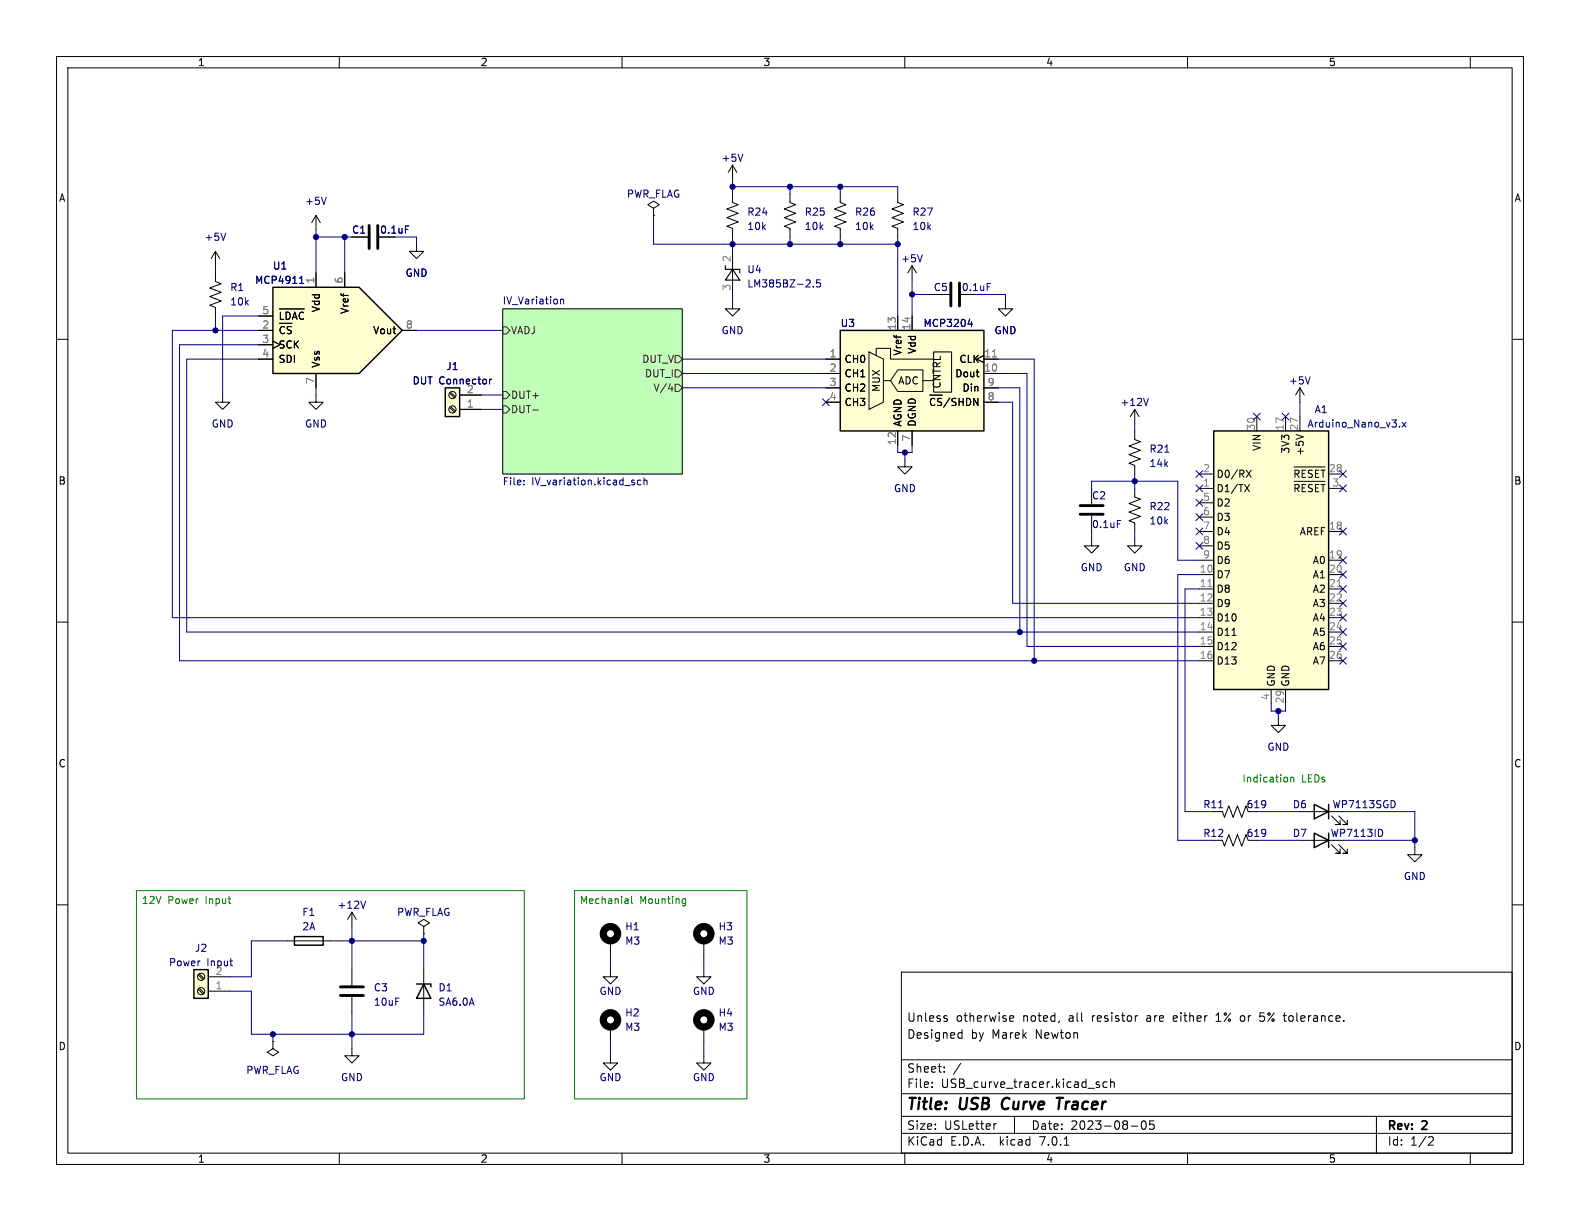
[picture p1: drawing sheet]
<svg xmlns="http://www.w3.org/2000/svg" width="279mm" height="216mm" viewBox="0 0 279 216" stroke-linecap="round" stroke-linejoin="round" font-family="sans-serif">
<g fill="none" stroke="#000" stroke-width=".18">
<path d="M10 10h259.4v195.9h-259.4zM12 12h255.4v191.9h-255.4zM60 10v2M110 10v2M160 10v2M210 10v2M260 10v2M55.9 38.1l-.8 1.3M55.9 38.1v2.5M55.9 38.1l.7 1.3M10 60h2M38.1 48.3v1.5l1 .4-2 .7 2 .8-2 .8 2 .7-2 .8 1 .4v1.5"/>
<path d="M88.9 54.6h31.7v29.2h-31.7zM267.4 60h2M10 110h2M267.4 110h2M10 160h2M267.4 160h2M62.2 171.5v2.7M62.2 176.3v2.8M74.9 171.5v7.6M159.4 171.9h108v32h-108zM167.3 179.6l.2 .1M178.6 179.7l.4-.1 .3 .4-.8 .1"/>
<path d="M200.8 179.6v1M201.2 179.6l-.3 .1-.1 .2M159.4 197.4h108M159.4 193.4h108M159.4 187.4h108M164.8 192.2v.1M164.8 191.4v.1M167 189.5v.1M167 188.7v.1M167.3 180.1l.2 .2-.2 .3M169.7 182.6l.4 .1M170.1 182.1v1.5"/>
<path d="M170.1 183.5l-.4 .1M176.2 198.7l-.3 .1M178.6 180.5h.6M179.4 197.4v3M187.3 180.5l-.1 .3M193.9 191.7l.5 .2 .1 .2-.2 .2-.5-.1M193.9 191.4h.5M195.8 191.4l-.5-.1-.3 .3v.4l.2 .2h.6M196.4 191.4l.2-.1 .4 .1v.9M196.4 190.8v1.5M200 199.1h1.2M202 198.3l.2-.1a.81 .81 0 0 1 .6 .6 .81 .81 0 0 1-.3 .8l-.2 .1a.81 .81 0 0 1-.6-.6 .81 .81 0 0 1 .3-.8z"/>
<path d="M204 198.2h-.7v.7l.2-.1h.5l.1 .3-.1 .5-.2 .1-.5-.1M237.6 180.5v.1M243.4 197.4v6.5M60 203.9v2M110 203.9v2M159.4 200.4h108M160 203.9v2M188.2 202.5h.8M210 203.9v2M252.8 201l.5 .1 .2 .3-1 1.1h1M260 203.9v2"/>
</g>
<path d="M177.3 194.6l-.1 .7v.3M186.9 194.1h1.1M187.4 194.1l-.2 2" fill="none" stroke="#000" stroke-width=".4"/>
<path d="M88.9 54.6h31.7v29.2h-31.7z" fill="#c0ffb8" stroke="#c0ffb8" stroke-width=".18"/>
<path d="M88.9 57.8h.6l.7 .6-.7 .7h-.6zM88.9 71.8h.6l.7 .6-.7 .6h-.6zM88.9 69.2h.6l.7 .7-.7 .6h-.6zM94.2 72.5h1M118.2 68.7h.8M118.8 68.3v.9M119.4 65.4h.6l.6 .6-.6 .7h-.6zM119.4 62.9h.6l.6 .6-.6 .6h-.6zM119.4 67.9h.6l.6 .7-.6 .6h-.6z" fill="none" stroke="#800000" stroke-width=".18"/>
<path d="M99.1 52.9v.8M99.1 53l.2-.1 .3 .1 .1 .7M92.6 85.6v.1M92.6 84.9v.2M113.3 84.9h-.3l-.3 .2 .1 .6h.5M113.9 85l.2-.1h.3v.8M113.9 84.5v1.2" fill="none" stroke="#000080" stroke-width=".18"/>
<path d="M60.2 176h4.1M60.2 174.5h4.1" fill="none" stroke="#000" stroke-width=".51"/>
<path d="M57.7 34.9l-.4 1.2" fill="none" stroke="#000084" stroke-width=".18"/>
<path d="M73.7 174h2.5v.5M74.9 174l1.3 2.5h-2.5z" fill="none" stroke="#000" stroke-width=".25"/>
<path d="M48.3 50.8h15.2l7.6 7.6-7.6 7.6h-15.2z" fill="#fffed0"/>
<path d="M48.3 50.8h15.2l7.6 7.6-7.6 7.6h-15.2zM148.6 58.4h25.4v17.8h-25.4zM78.7 68.6h2.6v5.1h-2.6zM214.6 76.2h20.3v45.7h-20.3zM232.4 142.2l2.5 1.3-2.5 1.3zM232.4 147.3l2.5 1.3-2.5 1.3zM234.9 142.2v2.6M234.9 147.3v2.6M34.3 171.5h2.5v5h-2.5zM52.1 165.6h5v1.5h-5z" fill="none" stroke="#000" stroke-width=".25"/>
<g fill="none" stroke="#000" stroke-width=".18">
<path d="M115.6 36.8l1-.6-1-.6-1 .6 1 .6v1.3M115.6 38.1h.1M129.5 34.3v1.5l1.1 .4-2.1 .8 2.1 .7-2.1 .8 2.1 .7-2.1 .8 1 .4v1.5M129.5 29.2v2.6M129.5 29.2l-.7 1.3M129.5 29.2l.8 1.3M139.7 34.3v1.5l1 .4-2 .8 2 .7-2 .8 2 .7-2 .8 1 .4v1.5M148.6 34.3v1.5l1 .4-2 .8 2 .7-2 .8 2 .7-2 .8 1 .4v1.5M158.7 34.3v1.5l1.1 .4-2.1 .8 2.1 .7-2.1 .8 2.1 .7-2.1 .8 1 .4v1.5M38.1 44.5l-.8 1.2M38.1 44.5v2.5M38.1 44.5l.8 1.2"/>
<path d="M45.7 58.4h2.6M45.7 55.9h2.6M49.4 54.6h4.4M49.6 55.2v1.3M51.3 55.5l-.2-.2-.5-.1v1.3M51.7 56.5l.4-1.3 .4 1.3M53.7 55.3l-.4-.1-.3 .3M55.9 48.3v2.5M61 48.3v2.5M62.2 41.9h2.8M71.1 58.4h2.6M73.7 43.2v1.3h-1.3l1.3 1.2 1.2-1.2h-1.2"/>
<path d="M129.5 53.3v1.3h-1.2l1.2 1.3 1.3-1.3h-1.3M129.5 44.5v7.6M158.7 55.9v2.5M161.3 47v2.5M161.3 55.9v2.5M161.3 47l-.8 1.3M161.3 47l.8 1.3M165.1 52.1h2.8M177.8 53.3v1.3h-1.3l1.3 1.3 1.3-1.3h-1.3M39.4 69.9v1.2h-1.3l1.3 1.3 1.2-1.3h-1.2M45.7 61h2.6M45.7 63.5h2.6"/>
<path d="M48.3 60.3l1.2 .7-1.2 .6M55.9 69.9v1.2h-1.3l1.3 1.3 1.2-1.3h-1.2M55.9 66v2.6M79.5 69.5l.9 .9M79.5 72.1l.9 .8M79.7 69.3l.8 .9M79.7 71.9l.8 .8M81.3 69.9h3.8M81.3 72.4h3.8M146 63.5h2.6M146 66h2.6M146 68.6h2.6"/>
<path d="M146 71.1h2.6M153.7 62.2l2.5 1.3v7.6l-2.5 1.3zM154.9 62.9v-1.3h2.6v1.9h7.6M156.2 67.3h1.3M158.7 65.4h4.5v3.8h-4.5l-1.2-1.9zM158.7 76.2v2.5M161.3 76.2v2.5M163.2 67.3h1.9M164.4 69.9h2.2M165.1 62.2h3.2v7.1h-3.2zM165.3 70.6l-.4-.2-.3 .3M166.5 70.5l-.5-.1-.2 .3"/>
<path d="M168 70.4l-1.1 1.6M169.1 70.5l-.5-.1-.3 .3M169.6 70.4v1.3M170.3 70.4v1.3M171.6 70.7l-.2-.2-.5-.1v1.3M172.9 70.4v1.3l-.7-1.3v1.3M174 62.9l-1.3 .6 1.3 .6M174 63.5h2.5M174 66h2.5M174 68.6h2.5M174 71.1h2.5M200.7 76.2v1.5l1 .4-2.1 .8 2.1 .7-2.1 .8 2.1 .8-2.1 .7 1.1 .4v1.5"/>
<path d="M200.7 72.4v2.5M200.7 72.4l-.8 1.3M200.7 72.4l.7 1.3M222.2 73.7v2.5M227.3 73.7v2.5M229.2 76.8l1.3 .5M229.9 68.6v2.5M229.9 73.7v2.5M229.9 68.6l-.8 1.3M229.9 68.6l.7 1.3M160 81.3v1.3h-1.3l1.3 1.2 1.3-1.2h-1.3M193 95.3v1.2h1.3l-1.3 1.3-1.2-1.3h1.2"/>
<path d="M193 86.4v2.8M193 91.2v2.8M200.7 86.4v1.5l1 .4-2.1 .7 2.1 .8-2.1 .8 2.1 .7-2.1 .8 1.1 .4v1.5M200.7 95.3v1.2h1.2l-1.2 1.3-1.3-1.3h1.3M212.1 86.4h2.5M212.1 94h2.5M212.1 99.1h2.5M212.1 83.8h2.5M212.1 88.9h2.5M212.1 91.4h2.5M212.1 96.5h2.5M220.1 85.7l.8 1.2"/>
<path d="M220.4 83.1l.8 1.3M220.9 85.7l-.8 1.2M221.2 83.1l-.8 1.3M228.8 82.6h5.5M228.8 85.1h5.5M229 85.7v1.2M229.7 83.4l-.2-.3h-.5v1.3M230.3 85.7v1.2M230.9 83.1h-.6v1.3M232.1 83.2l-.5-.1-.2 .3M232.6 85.7v1.2M233.2 83.1h-.6v1.3"/>
<path d="M233.6 83.1h.7M234 83.1v1.3M234 85.7v1.2M234.9 86.4h2.6M234.9 94h2.6M234.9 99.1h2.6M234.9 83.8h2.6M212.1 101.6h2.5M212.1 104.1h2.5M212.1 106.7h2.5M212.1 109.2h2.5M212.1 111.8h2.5"/>
<path d="M212.1 114.3h2.5M212.1 116.8h2.5M234.9 101.6h2.6M234.9 104.1h2.6M234.9 106.7h2.6M234.9 109.2h2.6M234.9 111.8h2.6M234.9 114.3h2.6M234.9 116.8h2.6M224.8 121.9v2.6M226.1 127v1.3h-1.3l1.3 1.2 1.2-1.2h-1.2M227.3 121.9v2.6"/>
<path d="M216.2 148.6l.3 1 .8-2 .8 2 .7-2 .8 2 .7-2 .4 1M216.2 143.5l.3 1 .8-2 .8 2 .7-2 .8 2 .7-2 .4 1M229.9 143.5h7.6M229.9 148.6h5M235.5 144.3l1.5 1.5h-.8h.8v-.8M235.5 149.4l1.5 1.5h-.8h.8v-.8M236.7 144.3l1.6 1.5h-.8h.8v-.8M236.7 149.4l1.6 1.5h-.8h.8v-.8M250.2 149.9v1.2h1.3l-1.3 1.3-1.3-1.3h1.3M35.1 172.4l.8 .8M35.1 174.9l.8 .9M35.2 172.2l.9 .9"/>
<path d="M35.2 174.8l.9 .8M36.8 175.3h3.8M36.8 172.7h3.8M50.8 166.4h7.6M62.2 161.3l-.7 1.3M62.2 161.3v2.5M62.2 161.3l.8 1.3M74.9 163.8l1-.6-1-.6-1 .6 1 .6v1.3M74.9 165.1h.1M107.9 171.5v1.2h1.3l-1.3 1.3-1.2-1.3h1.2M107.9 166.4v2.5M124.5 171.5v1.2h1.2l-1.2 1.3-1.3-1.3h1.3"/>
<path d="M124.5 166.4v2.5M48.3 184.2v1.2l1 .7-1 .6-1.1-.6 1.1-.7M48.3 184.2h.1M62.2 185.4v1.3h1.3l-1.3 1.3-1.2-1.3h1.2M107.9 186.7v1.3h1.3l-1.3 1.2-1.2-1.2h1.2M107.9 181.6v2.6M124.5 186.7v1.3h1.2l-1.2 1.2-1.3-1.2h1.3M124.5 181.6v2.6"/>
<circle cx="80" cy="72.4" r=".63"/>
<circle cx="80" cy="69.8" r=".63"/>
<circle cx="35.6" cy="175.3" r=".63"/>
<circle cx="35.6" cy="172.7" r=".63"/>
</g>
<g fill="none" stroke="#000084" stroke-width=".18">
<path d="M71.7 40h.6M131.4 27.3l-.5 1.2M39.9 41.2l-.4 1.3M53 50.1h.7M53.1 49.2l.2-.4v1.3M143.8 50.6v.2M145 49.5h-.6v.6l.1-.1h.5l.1 .2-.1 .4-.1 .2-.5-.2M163.1 45l-.4 1.3M171.2 57.3h.8M171.8 56.9v.8M174.6 50.1h.6M86.6 67.1v.8"/>
<path d="M86.9 67.1l-.3 .2M145.4 70.5l1.3 1.2M146.7 70.5l-1.3 1.2M203.1 70.4l-.4 1.3M221.6 73.1l1.3 1.2M222.9 73.1l-1.3 1.2M226.7 73.1l1.2 1.2M227.9 73.1l-1.2 1.2M231.7 66.6l-.4 1.3M247.5 75.4v.1M248 74.7l.6 .8M248.6 74.7l-.6 .8"/>
<path d="M197.6 92h.6M211.5 90.8l1.2 1.2M211.5 83.2l1.2 1.2M211.5 88.3l1.2 1.2M211.5 93.4l1.2 1.2M211.5 85.8l1.2 1.2M211.5 95.9l1.2 1.2M212.7 90.8l-1.2 1.2M212.7 83.2l-1.2 1.2M212.7 88.3l-1.2 1.2M212.7 93.4l-1.2 1.2M212.7 85.8l-1.2 1.2"/>
<path d="M212.7 95.9l-1.2 1.2M236.9 83.2l1.2 1.2M236.9 93.4l1.2 1.2M236.9 98.5l1.2 1.2M236.9 85.8l1.2 1.2M238.1 83.2l-1.2 1.2M238.1 93.4l-1.2 1.2M238.1 98.5l-1.2 1.2M238.1 85.8l-1.2 1.2M236.9 116.2l1.2 1.2M236.9 113.7l1.2 1.2M236.9 111.2l1.2 1.2"/>
<path d="M236.9 108.6l1.2 1.2M236.9 106.1l1.2 1.2M236.9 101l1.2 1.2M236.9 103.5l1.2 1.2M238.1 116.2l-1.2 1.2M238.1 113.7l-1.2 1.2M238.1 111.2l-1.2 1.2M238.1 108.6l-1.2 1.2M238.1 106.1l-1.2 1.2M238.1 101l-1.2 1.2M238.1 103.5l-1.2 1.2M64.6 159.3l-.4 1.3"/>
<path d="M244.3 146.7l.2 .5-.2 .6M40.6 169.9h.5M41 170.8h.1"/>
</g>
<path d="M65.3 39.9v4M66.8 39.9v4M168.1 50v4.1M169.7 50v4.1M191 90.9h4.1M191 89.4h4.1" fill="none" stroke="#000" stroke-width=".51"/>
<g fill="#fffed0" stroke="#fffed0" stroke-width=".18">
<path d="M214.6 76.2h20.3v45.7h-20.3z"/>
<path d="M148.6 58.4h25.4v17.8h-25.4z"/>
<path d="M34.3 171.5h2.5v5h-2.5z"/>
<path d="M78.7 68.6h2.6v5.1h-2.6z"/>
</g>
<path d="M175.5 63.1h.7M213.6 103.7h.7M236.5 103.7h.7" fill="none" stroke="#808080" stroke-width=".18"/>
<g fill="none" stroke="#000" stroke-width="1.3">
<circle cx="107.9" cy="165.1" r="1.27"/>
<circle cx="124.5" cy="165.1" r="1.27"/>
<circle cx="107.9" cy="180.3" r="1.27"/>
<circle cx="124.5" cy="180.3" r="1.27"/>
</g>
<path d="M128.3 47v.6h2.5v.7M129.5 47.6l1.3 1.9h-2.5z" fill="none" stroke="#000" stroke-width=".2"/>
<path d="M228.2 137.4v.9M228.2 137.5l.2-.1 .3 .1 .1 .8M24.1 157.5h68.6v36.8h-68.6zM101.6 157.5h30.5v36.8h-30.5zM111.7 158.5v1.1l.2 .2M120.9 158.9l.3 .1M121.2 158.9v1l-.1 .2-.3 .1M121.2 159.7l-.3 .1" fill="none" stroke="#008000" stroke-width=".18"/>
<g fill="none" stroke="#000080" stroke-width=".18">
<path d="M115.6 38.1v5.1h43.1M129.5 33h29.2v1.3M129.5 31.8v2.5M139.7 33v1.3M148.6 33v1.3M38.1 47v1.3M38.1 55.9v2.5M45.7 58.4h-15.2v50.8h181.6M45.7 55.9h-6.3v14M55.9 40.6v7.7M55.9 41.9h6.3M61 41.9v6.4"/>
<path d="M69.8 41.9h3.9v1.3M73.7 58.4h15.2M129.5 41.9v2.6M129.5 52.1v1.2M139.7 41.9v1.3M148.6 41.9v1.3M158.7 41.9v14M161.3 49.5v6.4M161.3 52.1h3.8M172.7 52.1h5.1v1.2M45.7 63.5h-12.7v48.3h179.1M45.7 61h-14v55.8h180.4"/>
<path d="M55.9 68.6v1.3M85.1 69.9h3.8M85.1 72.4h3.8M120.6 63.5h25.4M120.6 66h25.4M120.6 68.6h25.4M158.7 78.7v1.3h2.6v-1.3M176.5 66h5.1v48.3h30.5M176.5 71.1h2.6v35.6h33M176.5 63.5h6.4v53.3M176.5 68.6h3.8v43.2M200.7 74.9v1.3"/>
<path d="M229.9 71.1v2.6M160 80v1.3M193 86.4v-1.3h15.3v14h3.8M193 94v1.3M200.7 83.8v2.6M200.7 94v1.3M212.1 101.6h-3.8v47h6.3M212.1 104.1h-2.6v39.4h5.1M224.8 124.5v1.2h2.5v-1.2M226.1 125.7v1.3M222.2 148.6h7.7M222.2 143.5h7.7"/>
<path d="M237.5 148.6h12.7M237.5 143.5h12.7v6.4M40.6 175.3h3.8v7.6h30.5v-3.8M50.8 166.4h-6.4v6.3h-3.8M58.4 166.4h16.5M62.2 163.8v7.7M62.2 179.1v6.3M74.9 165.1v6.4M107.9 168.9v2.6M124.5 168.9v2.6M48.3 182.9v1.3M107.9 184.2v2.5"/>
<path d="M124.5 184.2v2.5"/>
</g>
<g fill="#000080" stroke="#000080" stroke-width=".18">
<circle cx="226.1" cy="125.7" r=".46"/>
<circle cx="250.2" cy="148.6" r=".46"/>
<circle cx="139.7" cy="43.2" r=".46"/>
<circle cx="139.7" cy="33" r=".46"/>
<circle cx="148.6" cy="33" r=".46"/>
<circle cx="148.6" cy="43.2" r=".46"/>
<circle cx="158.7" cy="43.2" r=".46"/>
<circle cx="161.3" cy="52.1" r=".46"/>
<circle cx="129.5" cy="43.2" r=".46"/>
<circle cx="129.5" cy="33" r=".46"/>
<circle cx="62.2" cy="182.9" r=".46"/>
<circle cx="48.3" cy="182.9" r=".46"/>
<circle cx="182.9" cy="116.8" r=".46"/>
<circle cx="180.3" cy="111.8" r=".46"/>
<circle cx="160" cy="80" r=".46"/>
<circle cx="200.7" cy="85.1" r=".46"/>
<circle cx="61" cy="41.9" r=".46"/>
<circle cx="55.9" cy="41.9" r=".46"/>
<circle cx="38.1" cy="58.4" r=".46"/>
<circle cx="62.2" cy="166.4" r=".46"/>
<circle cx="74.9" cy="166.4" r=".46"/>
</g>
<g font-size="2.8">
<text x="160.4" y="196.7">Title:</text>
<text x="169.8" y="196.7">USB</text>
<text x="177.9" y="196.7">Curve</text>
<text x="188.2" y="196.7">Tracer</text>
</g>
<g font-size="2.1">
<text x="160.4" y="183.8">Designed</text>
<text x="160.4" y="180.8">Unless</text>
<text x="169.1" y="180.8">otherwise</text>
<text x="171.7" y="183.8">by</text>
<text x="175.4" y="183.8">Marek</text>
<text x="180.8" y="180.8">noted,</text>
<text x="183.1" y="183.8">Newton</text>
<text x="189" y="180.8">all</text>
<text x="193.2" y="180.8">resistor</text>
<text x="202.9" y="180.8">are</text>
<text x="207.7" y="180.8">either</text>
<text x="215.3" y="180.8">1% or</text>
<text x="223.2" y="180.8">5% tolerance.</text>
<text x="160.4" y="189.8">Sheet:</text>
<text x="168.6" y="189.8">/</text>
<text x="160.4" y="192.5">File:</text>
<text x="166.4" y="192.5">USB_curve_tracer.kicad_sch</text>
<text x="160.4" y="202.7">KiCad</text>
<text x="160.4" y="199.9">Size:</text>
<text x="167" y="199.9">USLetter</text>
<text x="168.1" y="202.7">E.D.A.</text>
<text x="176.8" y="202.7">kicad</text>
<text x="182.4" y="199.9">Date:</text>
<text x="183.9" y="202.7">7.0.1</text>
<text x="189.3" y="199.9">2023-08-05</text>
<text x="245.4" y="200.1">Rev:</text>
<text x="245.4" y="202.7">Id:</text>
<text x="249.4" y="202.7">1/2</text>
<text x="251.6" y="200.1">2</text>
</g>
<g font-size="1.8">
<text x="35" y="11.8">1</text>
<text x="85" y="11.8">2</text>
<text x="135" y="11.8">3</text>
<text x="185" y="11.8">4</text>
<text x="235" y="11.8">5</text>
<text x="10.4" y="35.8">A</text>
<text x="267.8" y="35.8">A</text>
<text x="67.2" y="41.5">0.1uF</text>
<text x="49.3" y="59.9">~{CS}</text>
<text x="49.3" y="57.3">~{LDAC}</text>
<text x="56.7" y="55.3" transform="rotate(-90 56.7 55.3)">Vdd</text>
<text x="61.8" y="55.6" transform="rotate(-90 61.8 55.6)">Vref</text>
<text x="65.9" y="59.2">Vout</text>
<text x="49.3" y="61.8">SCK</text>
<text x="49.3" y="64.3">SDI</text>
<text x="56.7" y="65" transform="rotate(-90 56.7 65)">Vss</text>
<text x="149.4" y="64.3">CH0</text>
<text x="159.6" y="63" transform="rotate(-90 159.6 63)">Vref</text>
<text x="162.1" y="62.7" transform="rotate(-90 162.1 62.7)">Vdd</text>
<text x="169.5" y="64.3">CLK</text>
<text x="149.4" y="66.9">CH1</text>
<text x="149.4" y="69.4">CH2</text>
<text x="149.4" y="71.9">CH3</text>
<text x="155.8" y="69.4" transform="rotate(-90 155.8 69.4)">MUX</text>
<text x="158.8" y="68.1">ADC</text>
<text x="166.4" y="68.7" transform="rotate(-90 166.4 68.7)">CNTRL</text>
<text x="168.8" y="66.9">Dout</text>
<text x="170.1" y="69.4">Din</text>
<text x="159.6" y="75.4" transform="rotate(-90 159.6 75.4)">AGND</text>
<text x="162.1" y="75.4" transform="rotate(-90 162.1 75.4)">DGND</text>
<text x="164.2" y="72.6">~{CS}/SHDN</text>
<text x="223.1" y="79.9" transform="rotate(-90 223.1 79.9)">VIN</text>
<text x="228.2" y="80.3" transform="rotate(-90 228.2 80.3)">3V3</text>
<text x="230.7" y="80.7" transform="rotate(-90 230.7 80.7)">+5V</text>
<text x="10.3" y="85.8">B</text>
<text x="215.1" y="87.2">D1/TX</text>
<text x="215.1" y="84.6">D0/RX</text>
<text x="215.1" y="89.7">D2</text>
<text x="228.6" y="85.3">~{RESET}</text>
<text x="228.6" y="87.8">~{RESET}</text>
<text x="267.7" y="85.8">B</text>
<text x="215.1" y="92.3">D3</text>
<text x="215.1" y="94.8">D4</text>
<text x="229.7" y="94.8">AREF</text>
<text x="215.1" y="97.3">D5</text>
<text x="215.1" y="99.9">D6</text>
<text x="232" y="99.9">A0</text>
<text x="215.1" y="102.4">D7</text>
<text x="215.1" y="105">D8</text>
<text x="215.1" y="107.5">D9</text>
<text x="232" y="102.4">A1</text>
<text x="232" y="105">A2</text>
<text x="232" y="107.5">A3</text>
<text x="215.1" y="110">D10</text>
<text x="215.1" y="112.6">D11</text>
<text x="232" y="110">A4</text>
<text x="232" y="112.6">A5</text>
<text x="215.1" y="115.1">D12</text>
<text x="215.1" y="117.7">D13</text>
<text x="232" y="115.1">A6</text>
<text x="232" y="117.7">A7</text>
<text x="225.6" y="121.4" transform="rotate(-90 225.6 121.4)">GND</text>
<text x="228.2" y="121.4" transform="rotate(-90 228.2 121.4)">GND</text>
<text x="10.3" y="135.8">C</text>
<text x="267.7" y="135.8">C</text>
<text x="10.3" y="185.8">D</text>
<text x="267.7" y="185.8">D</text>
<text x="35" y="205.7">1</text>
<text x="85" y="205.7">2</text>
<text x="135" y="205.7">3</text>
<text x="185" y="205.7">4</text>
<text x="235" y="205.7">5</text>
</g>
<g font-size="1.8" fill="#000084">
<text x="127.5" y="28.8">+5V</text>
<text x="110.8" y="35.1">PWR_FLAG</text>
<text x="53.9" y="36.4">+5V</text>
<text x="132.1" y="40.8">10k</text>
<text x="142.2" y="40.8">10k</text>
<text x="151.1" y="40.8">10k</text>
<text x="161.3" y="40.8">10k</text>
<text x="36.1" y="42.7">+5V</text>
<text x="159.3" y="46.5">+5V</text>
<text x="45.1" y="50.4">MCP4911</text>
<text x="71.7" y="49.1">GND</text>
<text x="132.1" y="51">LM385BZ-2.5</text>
<text x="170" y="51.6">0.1uF</text>
<text x="40.6" y="54.2">10k</text>
<text x="127.5" y="59.2">GND</text>
<text x="163.3" y="58">MCP3204</text>
<text x="175.8" y="59.2">GND</text>
<text x="72.9" y="68.1">DUT Connector</text>
<text x="198.1" y="71.9">+12V</text>
<text x="227.9" y="68.1">+5V</text>
<text x="37.4" y="75.8">GND</text>
<text x="53.9" y="75.8">GND</text>
<text x="231.1" y="75.8">Arduino_Nano_v3.x</text>
<text x="203.2" y="82.7">14k</text>
<text x="158" y="87.2">GND</text>
<text x="193" y="93.5">0.1uF</text>
<text x="203.2" y="92.9">10k</text>
<text x="191" y="101.2">GND</text>
<text x="198.7" y="101.2">GND</text>
<text x="224.1" y="132.9">GND</text>
<text x="220.4" y="143.1">619</text>
<text x="235.6" y="143.1">WP7113SGD</text>
<text x="220.4" y="148.1">619</text>
<text x="235.2" y="148.1">WP7113ID</text>
<text x="248.2" y="155.8">GND</text>
<text x="59.6" y="160.8">+12V</text>
<text x="53.4" y="164.7">2A</text>
<text x="70.1" y="162.1">PWR_FLAG</text>
<text x="110.5" y="167.2">M3</text>
<text x="127" y="167.2">M3</text>
<text x="29.8" y="171">Power</text>
<text x="36.5" y="171">Input</text>
<text x="38.1" y="172.5">2</text>
<text x="66" y="178">10uF</text>
<text x="77.5" y="178">SA6.0A</text>
<text x="106" y="176.1">GND</text>
<text x="122.5" y="176.1">GND</text>
<text x="110.5" y="182.4">M3</text>
<text x="127" y="182.4">M3</text>
<text x="43.5" y="190.1">PWR_FLAG</text>
<text x="60.2" y="191.3">GND</text>
<text x="106" y="191.3">GND</text>
<text x="122.5" y="191.3">GND</text>
</g>
<g font-size="1.8" fill="#000080">
<text x="62.2" y="41.5">C1</text>
<text x="132.1" y="38.3">R24</text>
<text x="142.2" y="38.3">R25</text>
<text x="151.1" y="38.3">R26</text>
<text x="161.3" y="38.3">R27</text>
<text x="48.2" y="47.8">U1</text>
<text x="40.6" y="51.6">R1</text>
<text x="88.9" y="53.9">IV_Variation</text>
<text x="132.1" y="48.5">U4</text>
<text x="165.1" y="51.6">C5</text>
<text x="148.6" y="58">U3</text>
<text x="78.9" y="65.6">J1</text>
<text x="232.4" y="73.2">A1</text>
<text x="203.2" y="80.2">R21</text>
<text x="88.9" y="86.1">File:</text>
<text x="94" y="86.1">IV_variation.kicad_sch</text>
<text x="193" y="88.5">C2</text>
<text x="203.2" y="90.4">R22</text>
<text x="212.7" y="143.1">R11</text>
<text x="228.6" y="143.1">D6</text>
<text x="212.7" y="148.1">R12</text>
<text x="228.6" y="148.1">D7</text>
<text x="53.4" y="162.1">F1</text>
<text x="110.5" y="164.7">H1</text>
<text x="127" y="164.7">H3</text>
<text x="34.4" y="168.5">J2</text>
<text x="66" y="175.5">C3</text>
<text x="77.5" y="175.5">D1</text>
<text x="110.5" y="179.9">H2</text>
<text x="127" y="179.9">H4</text>
</g>
<g font-size="1.8" fill="#808080">
<text x="129.3" y="46.4" transform="rotate(-90 129.3 46.4)">2</text>
<text x="55.6" y="50.2" transform="rotate(-90 55.6 50.2)">1</text>
<text x="60.7" y="50.2" transform="rotate(-90 60.7 50.2)">6</text>
<text x="129.3" y="51.5" transform="rotate(-90 129.3 51.5)">3</text>
<text x="46.3" y="58.2">2</text>
<text x="46.3" y="55.6">5</text>
<text x="71.7" y="58.2">8</text>
<text x="158.5" y="58.4" transform="rotate(-90 158.5 58.4)">13</text>
<text x="161" y="58.4" transform="rotate(-90 161 58.4)">14</text>
<text x="46.3" y="60.7">3</text>
<text x="46.3" y="63.2">4</text>
<text x="146.7" y="63.2">1</text>
<text x="146.7" y="65.8">2</text>
<text x="174" y="65.8">10</text>
<text x="174" y="63.2">11</text>
<text x="55.6" y="68" transform="rotate(-90 55.6 68)">7</text>
<text x="82.5" y="69.6">2</text>
<text x="146.7" y="68.3">3</text>
<text x="146.7" y="70.9">4</text>
<text x="174.6" y="70.9">8</text>
<text x="174.6" y="68.3">9</text>
<text x="82.5" y="72.1">1</text>
<text x="222" y="76.2" transform="rotate(-90 222 76.2)">30</text>
<text x="227.1" y="76.2" transform="rotate(-90 227.1 76.2)">17</text>
<text x="229.6" y="76.2" transform="rotate(-90 229.6 76.2)">27</text>
<text x="158.5" y="78.7" transform="rotate(-90 158.5 78.7)">12</text>
<text x="161" y="78.1" transform="rotate(-90 161 78.1)">7</text>
<text x="212.7" y="83.6">2</text>
<text x="234.9" y="83.6">28</text>
<text x="212.7" y="86.1">1</text>
<text x="212.7" y="88.6">5</text>
<text x="235.6" y="86.1">3</text>
<text x="212.7" y="91.2">6</text>
<text x="212.7" y="93.7">7</text>
<text x="234.9" y="93.7">18</text>
<text x="212.1" y="101.3">10</text>
<text x="212.7" y="96.3">8</text>
<text x="212.7" y="98.8">9</text>
<text x="234.9" y="98.8">19</text>
<text x="234.9" y="101.3">20</text>
<text x="212.1" y="103.9">11</text>
<text x="212.1" y="106.4">12</text>
<text x="234.9" y="103.9">21</text>
<text x="234.9" y="106.4">22</text>
<text x="212.1" y="109">13</text>
<text x="212.1" y="111.5">14</text>
<text x="234.9" y="109">23</text>
<text x="234.9" y="111.5">24</text>
<text x="212.1" y="114">15</text>
<text x="212.1" y="116.6">16</text>
<text x="234.9" y="114">25</text>
<text x="234.9" y="116.6">26</text>
<text x="224.5" y="123.9" transform="rotate(-90 224.5 123.9)">4</text>
<text x="227.1" y="124.5" transform="rotate(-90 227.1 124.5)">29</text>
<text x="38.1" y="175">1</text>
</g>
<g font-size="1.8" fill="#800000">
<text x="90.4" y="59.2">VADJ</text>
<text x="113.4" y="64.3">DUT_V</text>
<text x="90.4" y="70.7">DUT+</text>
<text x="113.9" y="66.9">DUT_I</text>
<text x="115.4" y="69.4">V/4</text>
<text x="90.4" y="73.2">DUT-</text>
</g>
<g font-size="1.8" fill="#008000">
<text x="219.7" y="138.4">Indication</text>
<text x="230.2" y="138.4">LEDs</text>
<text x="25.1" y="160.1">12V</text>
<text x="29.7" y="160.1">Power</text>
<text x="36.4" y="160.1">Input</text>
<text x="102.6" y="160.1">Mechanial</text>
<text x="113.1" y="160.1">Mounting</text>
</g>
</svg>
